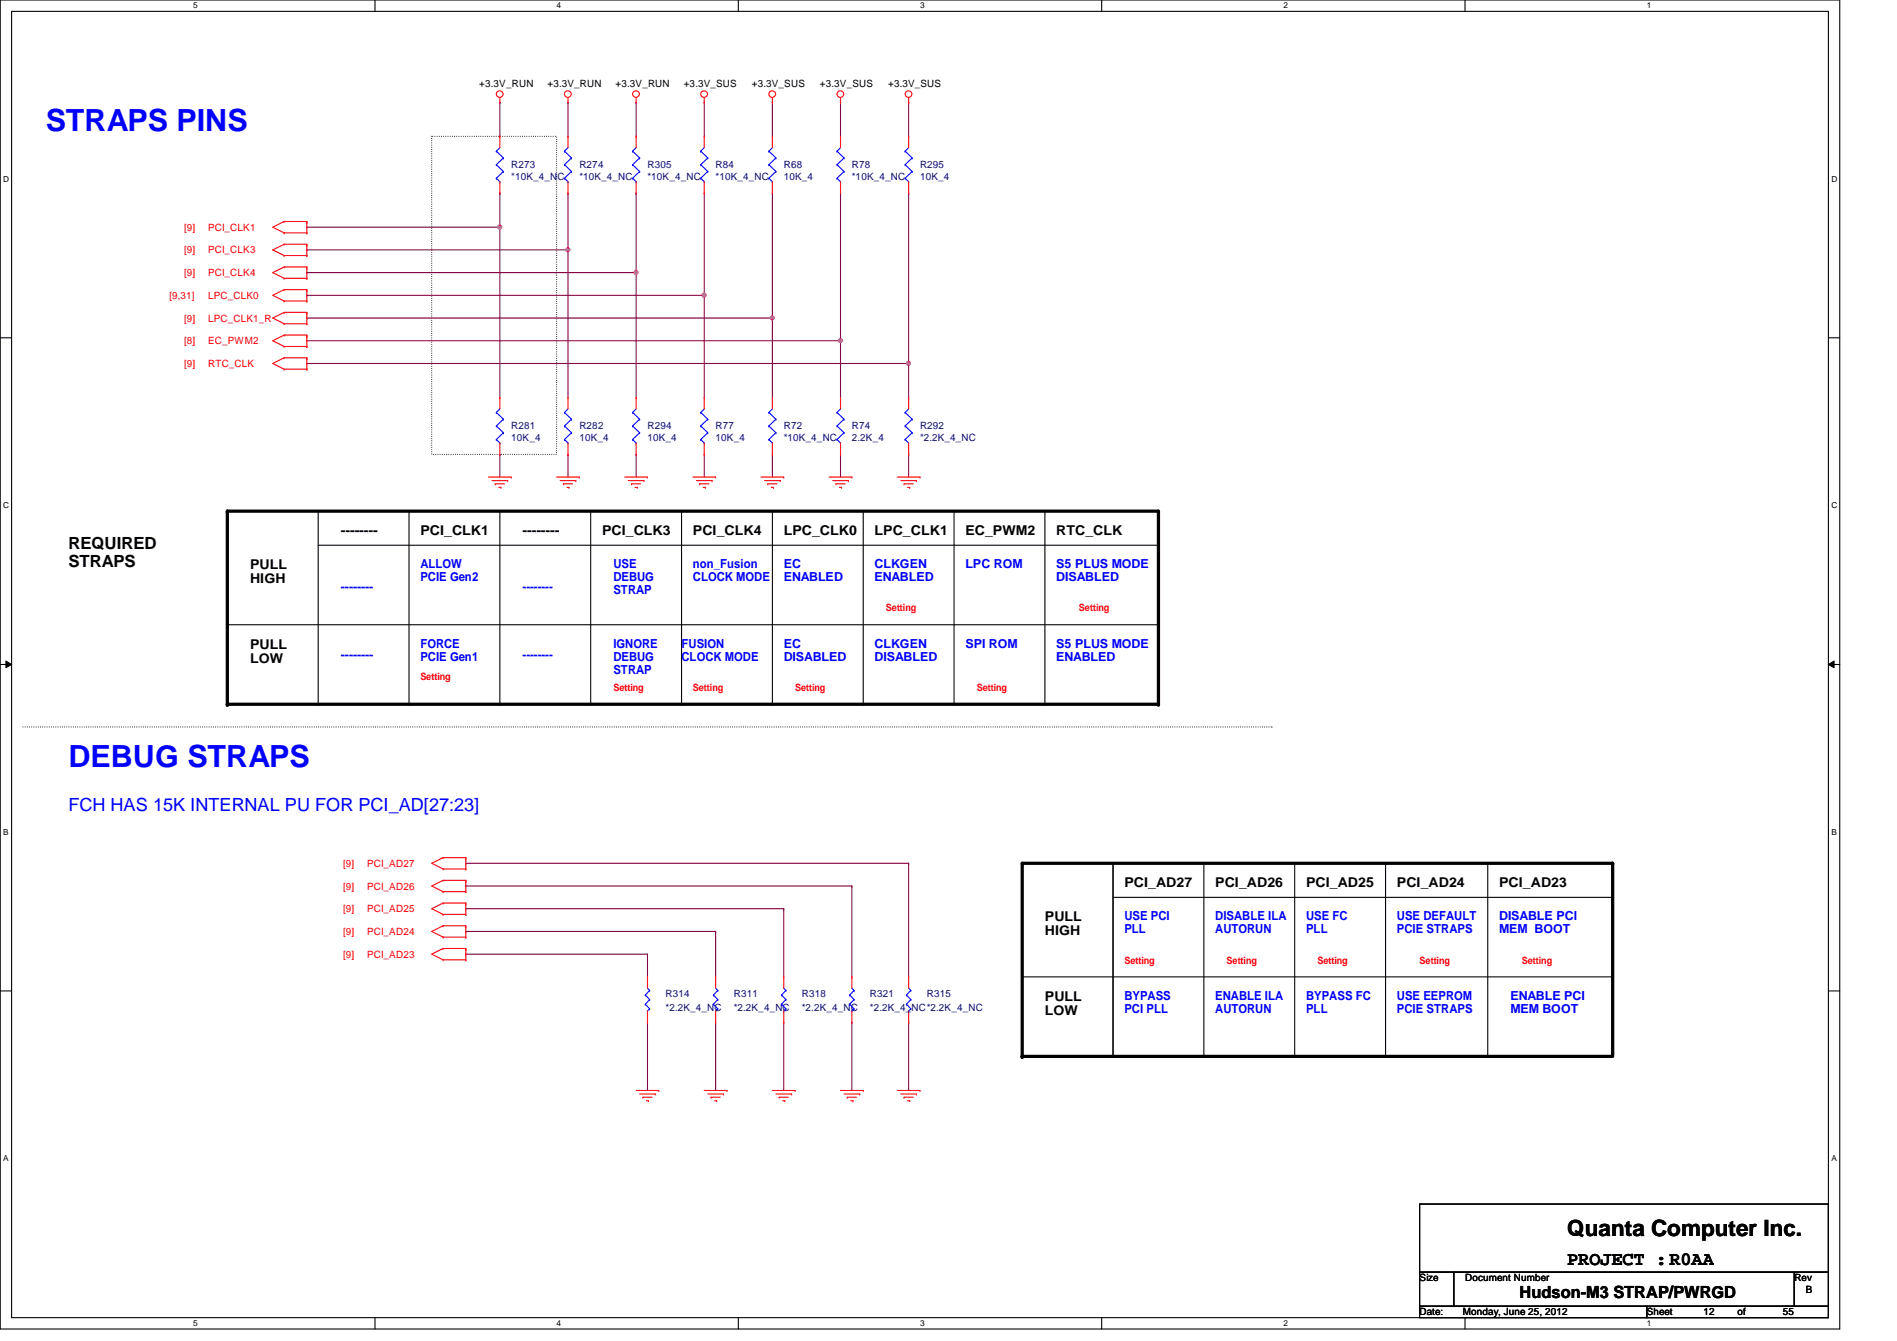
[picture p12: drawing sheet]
<svg xmlns="http://www.w3.org/2000/svg" width="297mm" height="210mm" viewBox="0 0 297 210" stroke-linecap="round" stroke-linejoin="round" font-family="sans-serif">
<path d="M0 0h288.1v208h-288.1zM1.8 1.8h284.5v204.4h-284.5z" fill="none" stroke="#000" stroke-width=".17"/>
<g fill="#fff">
<path d="M30.3 .2h.6v1.4h-.6z"/>
<path d="M30.3 206.4h.6v1.4h-.6z"/>
</g>
<path d="M58.7 0v1.8M58.7 206.2v1.8" fill="none" stroke="#000" stroke-width=".17"/>
<g fill="#fff">
<path d="M87.2 .2h.6v1.4h-.6z"/>
<path d="M87.2 206.4h.6v1.4h-.6z"/>
</g>
<path d="M115.6 0v1.8M115.6 206.2v1.8" fill="none" stroke="#000" stroke-width=".17"/>
<g fill="#fff">
<path d="M144.1 .2h.6v1.4h-.6z"/>
<path d="M144.1 206.4h.6v1.4h-.6z"/>
</g>
<path d="M172.5 0v1.8M172.5 206.2v1.8" fill="none" stroke="#000" stroke-width=".17"/>
<g fill="#fff">
<path d="M201 .2h.6v1.4h-.6z"/>
<path d="M201 206.4h.6v1.4h-.6z"/>
</g>
<path d="M229.4 0v1.8M229.4 206.2v1.8" fill="none" stroke="#000" stroke-width=".17"/>
<g fill="#fff">
<path d="M257.8 .2h.7v1.4h-.7z"/>
<path d="M257.8 206.4h.7v1.4h-.7z"/>
<path d="M.5 27.3h.9v1.4h-.9z"/>
<path d="M286.8 27.3h.9v1.4h-.9z"/>
<path d="M.5 78.4h.9v1.4h-.9z"/>
<path d="M286.8 78.4h.9v1.4h-.9z"/>
</g>
<path d="M0 52.9h1.8M286.3 52.9h1.8" fill="none" stroke="#000" stroke-width=".17"/>
<g fill="#fff">
<path d="M.5 129.5h.8v1.4h-.8z"/>
<path d="M286.8 129.5h.8v1.4h-.8z"/>
</g>
<path d="M0 104h1.8M286.3 104h1.8" fill="none" stroke="#000" stroke-width=".17"/>
<path d="M.9 103.5l.9 .5-.9 .5zM286.3 104l.9-.5v1z" fill="#000"/>
<path d="M.9 103.5l.9 .5-.9 .5zM286.3 104l.9-.5v1z" fill="none" stroke="#000" stroke-width=".16"/>
<g fill="#fff">
<path d="M.5 180.6h.8v1.4h-.8z"/>
<path d="M286.8 180.6h.8v1.4h-.8z"/>
</g>
<g fill="none" stroke="#000" stroke-width=".17">
<path d="M35.6 97.8h145.8M49.8 80v30.2M49.8 85.3h131.6M64 80v30.2M78.3 80v30.2M92.5 80v30.2M106.7 80v30.2M120.9 80v30.2M135.2 80v30.2M149.4 80v30.2M163.6 80v30.2M181.4 97.8h.1"/>
<path d="M181.4 85.3h.1M49.8 110.2h.1M64 110.2h.1M78.3 110.2h.1M92.5 110.2h.1M106.7 110.2h.1M120.9 110.2h.1M135.2 110.2h.1M149.4 110.2h.1M163.6 110.2h.1M160.1 135.1v30.3M174.3 135.1v30.3"/>
<path d="M188.5 135.1v30.3M202.7 135.1v30.3M217 135.1v30.3M233 135.1v30.3M0 155.1h1.8M160.1 152.9h92.4M174.3 140.5h78.2M252.5 152.9h.1M252.5 140.5h.1M286.3 155.1h1.8M160.1 165.4h.1M174.3 165.4h.1"/>
<path d="M188.5 165.4h.1M202.7 165.4h.1M217 165.4h.1M233 165.4h.1"/>
</g>
<path d="M35.6 80h145.8v30.2h-145.8zM252.5 165v-29.9h-92.4v30.3h92.4" fill="none" stroke="#000" stroke-width=".51"/>
<g fill="#000">
<circle cx="35.6" cy="80" r=".25"/>
<circle cx="35.6" cy="110.2" r=".25"/>
<circle cx="181.4" cy="110.2" r=".25"/>
<circle cx="252.5" cy="135.1" r=".25"/>
<circle cx="160.1" cy="165.4" r=".25"/>
<circle cx="252.5" cy="165" r=".25"/>
</g>
<path d="M67.6 21.3h19.6v49.8h-19.6zM3.6 113.8h195.6M199.2 113.8h.1" fill="none" stroke="#000" stroke-width=".17" stroke-dasharray="0 .3"/>
<g fill="none" stroke="#800040" stroke-width=".17">
<path d="M131.6 16h.1M131.6 16v5.3M142.3 16h.1M142.3 16v5.3M48 35.6h.1M48 35.6h30.3M78.3 35.6h.1M78.3 35.6v26.6M131.6 53.3h.1M131.6 53.3v8.9M142.3 56.9h.1M142.3 56.9v5.3"/>
<path d="M78.3 71.1h.1M78.3 71.1v3.6M131.6 71.1h.1M131.6 71.1v3.6M142.3 71.1h.1M142.3 71.1v3.6M72.9 135.1h.1M72.9 138.7h.1M72.9 135.1h69.4M72.9 138.7h60.5M133.4 138.7h.1M133.4 138.7v14.2"/>
<path d="M142.3 135.1h.1M142.3 135.1v17.8M72.9 145.8h.1M72.9 149.4h.1M72.9 142.2h.1M72.9 145.8h39.2M72.9 149.4h28.5M72.9 142.2h49.8M101.4 149.4h.1M101.4 149.4v3.5M112.1 145.8h.1M112.1 145.8v7.1"/>
<path d="M122.7 142.2h.1M122.7 142.2v10.7M101.4 160h.1M101.4 160v10.7M112.1 160h.1M112.1 160v10.7M122.7 160h.1M122.7 160v10.7M133.4 160h.1M133.4 160v10.7M142.3 160h.1M142.3 160v10.7"/>
</g>
<circle cx="78.2" cy="35.5" r=".32" fill="#f0f"/>
<circle cx="78.2" cy="35.5" r=".32" fill="none" stroke="#f0f" stroke-width=".17"/>
<path d="M78.3 16h.1M78.3 16v5.3M48 39.1h.1M48 39.1h40.9M78.3 30.2h.1M78.3 30.2v5.4" fill="none" stroke="#800040" stroke-width=".17"/>
<circle cx="88.9" cy="39.1" r=".32" fill="#f0f"/>
<circle cx="88.9" cy="39.1" r=".32" fill="none" stroke="#f0f" stroke-width=".17"/>
<g fill="none" stroke="#800040" stroke-width=".17">
<path d="M88.9 16h.1M88.9 16v5.3M88.9 39.1h.1M88.9 39.1v23.1M110.3 30.2h.1M110.3 30.2v16h-62.3M48 42.7h.1M48 46.2h.1M48 49.8h.1M48 42.7h51.6M48 49.8h72.9M88.9 71.1h.1"/>
<path d="M88.9 71.1v3.6"/>
</g>
<circle cx="120.9" cy="49.8" r=".32" fill="#f0f"/>
<circle cx="120.9" cy="49.8" r=".32" fill="none" stroke="#f0f" stroke-width=".17"/>
<path d="M48 53.3h.1M48 53.3h83.6" fill="none" stroke="#800040" stroke-width=".17"/>
<circle cx="131.6" cy="53.3" r=".32" fill="#f0f"/>
<circle cx="131.6" cy="53.3" r=".32" fill="none" stroke="#f0f" stroke-width=".17"/>
<path d="M48 56.9h.1M48 56.9h94.3" fill="none" stroke="#800040" stroke-width=".17"/>
<circle cx="142.3" cy="56.9" r=".32" fill="#f0f"/>
<circle cx="142.3" cy="56.9" r=".32" fill="none" stroke="#f0f" stroke-width=".17"/>
<path d="M99.6 42.7h.1M99.6 42.7v19.5M99.6 71.1h.1M99.6 71.1v3.6" fill="none" stroke="#800040" stroke-width=".17"/>
<circle cx="99.6" cy="42.6" r=".32" fill="#f0f"/>
<circle cx="99.6" cy="42.6" r=".32" fill="none" stroke="#f0f" stroke-width=".17"/>
<path d="M99.6 16h.1M99.6 16v5.3M110.3 46.2h.1M110.3 46.2v16M110.3 71.1h.1M110.3 71.1v3.6" fill="none" stroke="#800040" stroke-width=".17"/>
<circle cx="110.3" cy="46.2" r=".32" fill="#f0f"/>
<circle cx="110.3" cy="46.2" r=".32" fill="none" stroke="#f0f" stroke-width=".17"/>
<g fill="none" stroke="#800040" stroke-width=".17">
<path d="M110.3 16h.1M110.3 16v5.3M120.9 16h.1M120.9 16v5.3M88.9 30.2h.1M88.9 30.2v8.9M99.6 30.2h.1M99.6 30.2v12.5M120.9 30.2h.1M120.9 30.2v32M131.6 30.2h.1M131.6 30.2v23.1"/>
<path d="M142.3 30.2h.1M142.3 30.2v26.7M120.9 49.8h.1M120.9 71.1h.1M120.9 71.1v3.6"/>
</g>
<g fill="none" stroke="#f00" stroke-width=".17">
<path d="M78.3 16h.1M78.3 15.3v.7M88.9 16h.1M88.9 15.3v.7M99.6 16h.1M99.6 15.3v.7M110.3 16h.1M110.3 15.3v.7M120.9 16h.1M120.9 15.3v.7M131.6 16h.1M131.6 15.3v.7"/>
<path d="M142.3 16h.1M142.3 15.3v.7M44.5 34.7h.1M44.5 36.4h.1M44.5 38.2h.1M44.5 34.7l-1.8 .9 1.8 .8M44.5 34.7h3.5M44.5 36.4h3.5M44.5 38.2l-1.8 .9 1.8 .9M44.5 38.2h3.5M48 34.7h.1M48 36.4h.1"/>
<path d="M48 34.8h.1M48 38.2h.1M48 38.4h.1M48 34.7v1.7M48 38.2v1.8M78.3 21.3h.1M78.3 30.2h.1M78.3 21.3v1.8M78.3 28.4v1.8M88.9 21.3h.1M88.9 30.2h.1M88.9 21.3v1.8"/>
<path d="M88.9 28.4v1.8M99.6 21.3h.1M99.6 30.2h.1M99.6 21.3v1.8M99.6 28.4v1.8M110.3 21.3h.1M110.3 30.2h.1M110.3 21.3v1.8M110.3 28.4v1.8M120.9 21.3h.1M120.9 30.2h.1M120.9 21.3v1.8"/>
<path d="M120.9 28.4v1.8M131.6 21.3h.1M131.6 30.2h.1M131.6 21.3v1.8M131.6 28.4v1.8M142.3 21.3h.1M142.3 30.2h.1M142.3 21.3v1.8M142.3 28.4v1.8M44.5 40h.1M44.5 41.8h.1M44.5 43.6h.1"/>
<path d="M44.5 45.3h.1M44.5 47.1h.1M44.5 48.9h.1M44.5 50.7h.1M44.5 52.5h.1M44.5 54.2h.1M44.5 56h.1M44.5 57.8h.1M44.5 40h3.5M44.5 41.8l-1.8 .9 1.8 .9M44.5 41.8h3.5M44.5 43.6h3.5"/>
<path d="M44.5 45.3l-1.8 .9 1.8 .9M44.5 45.3h3.5M44.5 47.1h3.5M44.5 48.9l-1.8 .9 1.8 .9M44.5 48.9h3.5M44.5 50.7h3.5M44.5 52.5l-1.8 .8 1.8 .9M44.5 52.5h3.5M44.5 54.2h3.5M44.5 56l-1.8 .9 1.8 .9M44.5 56h3.5M44.5 57.8h3.5"/>
<path d="M48 40h.1M48 41.8h.1M48 43.6h.1M48 42h.1M48 45.3h.1M48 47.1h.1M48 45.5h.1M48 48.9h.1M48 50.7h.1M48 49.1h.1M48 52.5h.1M48 54.2h.1"/>
<path d="M48 52.6h.1M48 56h.1M48 57.8h.1M48 56.2h.1M48 41.8v1.8M48 45.3v1.8M48 48.9v1.8M48 52.5v1.7M48 56v1.8M76.5 74.7h3.5M77 75.2h2.5M77.6 75.7h.1"/>
<path d="M77.6 75.7h1.4M78.1 76.3h.3M78.3 62.2h.1M78.3 71.1h.1M78.3 62.2v1.8M78.3 69.3v1.8M78.4 76.3h.1M79.5 75.2h.1M80 74.7h.1M87.2 74.7h3.5M87.7 75.2h2.5M88.2 75.7h.1"/>
<path d="M88.2 75.7h1.5M88.8 76.3h.3M88.9 62.2h.1M88.9 71.1h.1M88.9 62.2v1.8M88.9 69.3v1.8M89.1 76.3h.1M90.2 75.2h.1M90.7 74.7h.1M97.8 74.7h3.6M98.4 75.2h2.4M98.9 75.7h.1"/>
<path d="M98.9 75.7h1.4M99.4 76.3h.4M99.6 62.2h.1M99.6 71.1h.1M99.6 62.2v1.8M99.6 69.3v1.8M99.8 76.3h.1M100.8 75.2h.1M101.4 74.7h.1M108.5 74.7h3.6M109 75.2h2.5M109.6 75.7h.1"/>
<path d="M109.6 75.7h1.4M110.1 76.3h.3M110.3 62.2h.1M110.3 71.1h.1M110.3 62.2v1.8M110.3 69.3v1.8M110.4 76.3h.1M111.5 75.2h.1M112.1 74.7h.1M119.2 74.7h3.5M119.7 75.2h2.5M120.2 75.7h.1"/>
<path d="M120.2 75.7h1.5M120.8 76.3h.3M120.9 62.2h.1M120.9 71.1h.1M120.9 62.2v1.8M120.9 69.3v1.8M121.1 76.3h.1M122.2 75.2h.1M122.7 74.7h.1M129.8 74.7h3.6M130.4 75.2h2.4M130.9 75.7h.1"/>
<path d="M130.9 75.7h1.4M131.4 76.3h.4M131.6 62.2h.1M131.6 71.1h.1M131.6 62.2v1.8M131.6 69.3v1.8M131.8 76.3h.1M132.8 75.2h.1M133.4 74.7h.1M140.5 74.7h3.6M141.1 75.2h2.4M141.6 75.7h.1"/>
<path d="M141.6 75.7h1.4M142.1 76.3h.3M142.3 62.2h.1M142.3 71.1h.1M142.3 62.2v1.8M142.3 69.3v1.8M142.4 76.3h.1M143.5 75.2h.1M144.1 74.7h.1M69.4 134.2h.1M69.4 136h.1M69.4 137.8h.1"/>
<path d="M69.4 139.6h.1M69.4 134.2l-1.8 .9 1.8 .9M69.4 134.2h3.5M69.4 136h3.5M69.4 137.8l-1.8 .9 1.8 .9M69.4 137.8h3.5M69.4 139.6h3.5M72.9 134.2h.1M72.9 136h.1M72.9 134.4h.1M72.9 137.8h.1M72.9 139.6h.1"/>
<path d="M72.9 138h.1M72.9 134.2v1.8M72.9 137.8v1.8M69.4 141.4h.1M69.4 143.1h.1M69.4 144.9h.1M69.4 146.7h.1M69.4 148.5h.1M69.4 150.2h.1M69.4 141.4l-1.8 .8 1.8 .9M69.4 141.4h3.5M69.4 143.1h3.5"/>
<path d="M69.4 144.9l-1.8 .9 1.8 .9M69.4 144.9h3.5M69.4 146.7h3.5M69.4 148.5l-1.8 .9 1.8 .8M69.4 148.5h3.5M69.4 150.2h3.5M72.9 141.4h.1M72.9 143.1h.1M72.9 141.5h.1M72.9 144.9h.1M72.9 146.7h.1M72.9 145.1h.1"/>
<path d="M72.9 148.5h.1M72.9 150.2h.1M72.9 148.6h.1M72.9 141.4v1.7M72.9 144.9v1.8M72.9 148.5v1.7M101.4 152.9h.1M101.4 152.9v1.8M101.4 158.2v1.8M112.1 152.9h.1M112.1 152.9v1.8M112.1 158.2v1.8"/>
<path d="M122.7 152.9h.1M122.7 152.9v1.8M122.7 158.2v1.8M133.4 152.9h.1M133.4 152.9v1.8M133.4 158.2v1.8M142.3 152.9h.1M142.3 152.9v1.8M142.3 158.2v1.8M99.6 170.7h3.6M100.2 171.2h2.4M100.7 171.7h.1"/>
<path d="M100.7 171.7h1.4M101.2 172.3h.4M101.4 160h.1M101.6 172.3h.1M102.6 171.2h.1M103.2 170.7h.1M110.3 170.7h3.5M110.8 171.2h2.5M111.3 171.7h.1M111.3 171.7h1.5M111.9 172.3h.3M112.1 160h.1"/>
<path d="M112.2 172.3h.1M113.3 171.2h.1M113.8 170.7h.1M120.9 170.7h3.6M121.5 171.2h2.4M122 171.7h.1M122 171.7h1.4M122.6 172.3h.3M122.7 160h.1M122.9 172.3h.1M123.9 171.2h.1M124.5 170.7h.1"/>
<path d="M131.6 170.7h3.6M132.2 171.2h2.4M132.7 171.7h.1M132.7 171.7h1.4M133.2 172.3h.4M133.4 160h.1M133.6 172.3h.1M134.6 171.2h.1M135.2 170.7h.1M140.5 170.7h3.6M141.1 171.2h2.4M141.6 171.7h.1"/>
<path d="M141.6 171.7h1.4M142.1 172.3h.3M142.3 160h.1M142.4 172.3h.1M143.5 171.2h.1M144.1 170.7h.1"/>
<circle cx="78.3" cy="14.7" r=".52"/>
<circle cx="88.9" cy="14.7" r=".52"/>
<circle cx="99.6" cy="14.7" r=".52"/>
<circle cx="110.3" cy="14.7" r=".52"/>
<circle cx="120.9" cy="14.7" r=".52"/>
<circle cx="131.6" cy="14.7" r=".52"/>
<circle cx="142.3" cy="14.7" r=".52"/>
</g>
<path d="M222.3 188.5h64v10.6h-64zM222.3 199.1h5.3v5.4h-5.3zM227.6 199.1h53.4v5.4h-53.4zM281 199.1h5.3v5.4h-5.3zM222.3 204.5h35.5v1.7h-35.5zM257.8 204.5h28.5v1.7h-28.5z" fill="none" stroke="#000" stroke-width=".17"/>
<g fill="none" stroke="#00f" stroke-width=".17">
<path d="M77.7 23.7h.1M77.7 25.8h.1M77.7 27.9h.1M77.7 23.7l1.1 1M77.7 25.8l1.1 1M77.7 27.9l.6 .5M78.3 28.4h.1M78.3 23.1l-.6 .6M78.8 24.7h.1M78.8 26.8h.1M78.8 24.7l-1.1 1.1M78.8 26.8l-1.1 1.1"/>
<path d="M88.4 23.7h.1M88.4 25.8h.1M88.4 27.9h.1M88.4 25.8l1.1 1M88.4 23.7l1.1 1M88.4 27.9l.5 .5M88.9 28.4h.1M88.9 23.1l-.5 .6M89.5 24.7h.1M89.5 26.8h.1M89.5 24.7l-1.1 1.1M89.5 26.8l-1.1 1.1"/>
<path d="M99.1 23.7h.1M99.1 25.8h.1M99.1 27.9h.1M99.1 23.7l1.1 1M99.1 25.8l1.1 1M99.1 27.9l.5 .5M99.6 28.4h.1M99.6 23.1l-.5 .6M100.2 24.7h.1M100.2 26.8h.1M100.2 24.7l-1.1 1.1M100.2 26.8l-1.1 1.1"/>
<path d="M109.7 23.7h.1M109.7 25.8h.1M109.7 27.9h.1M109.7 23.7l1.1 1M109.7 25.8l1.1 1M109.7 27.9l.6 .5M110.3 28.4h.1M110.3 23.1l-.6 .6M110.8 24.7h.1M110.8 26.8h.1M110.8 24.7l-1.1 1.1M110.8 26.8l-1.1 1.1"/>
<path d="M120.4 23.7h.1M120.4 25.8h.1M120.4 27.9h.1M120.4 23.7l1.1 1M120.4 25.8l1.1 1M120.4 27.9l.5 .5M120.9 28.4h.1M120.9 23.1l-.5 .6M121.5 24.7h.1M121.5 26.8h.1M121.5 24.7l-1.1 1.1M121.5 26.8l-1.1 1.1"/>
<path d="M131.1 23.7h.1M131.1 25.8h.1M131.1 27.9h.1M131.1 23.7l1.1 1M131.1 25.8l1.1 1M131.1 27.9l.5 .5M131.6 28.4h.1M131.6 23.1l-.5 .6M132.2 24.7h.1M132.2 26.8h.1M132.2 24.7l-1.1 1.1M132.2 26.8l-1.1 1.1"/>
<path d="M141.7 23.7h.1M141.7 25.8h.1M141.7 27.9h.1M141.7 23.7l1.1 1M141.7 25.8l1.1 1M141.7 27.9l.6 .5M142.3 28.4h.1M142.3 23.1l-.6 .6M142.8 24.7h.1M142.8 26.8h.1M142.8 24.7l-1.1 1.1M142.8 26.8l-1.1 1.1"/>
<path d="M77.7 64.6h.1M77.7 66.7h.1M77.7 68.8h.1M77.7 64.6l1.1 1M77.7 66.7l1.1 1M77.7 68.8l.6 .5M78.3 69.3h.1M78.3 64l-.6 .6M78.8 65.6h.1M78.8 67.7h.1M78.8 65.6l-1.1 1.1M78.8 67.7l-1.1 1.1"/>
<path d="M88.4 64.6h.1M88.4 66.7h.1M88.4 68.8h.1M88.4 64.6l1.1 1M88.4 66.7l1.1 1M88.4 68.8l.5 .5M88.9 69.3h.1M88.9 64l-.5 .6M89.5 65.6h.1M89.5 67.7h.1M89.5 65.6l-1.1 1.1M89.5 67.7l-1.1 1.1"/>
<path d="M99.1 64.6h.1M99.1 66.7h.1M99.1 68.8h.1M99.1 64.6l1.1 1M99.1 66.7l1.1 1M99.1 68.8l.5 .5M99.6 69.3h.1M99.6 64l-.5 .6M100.2 65.6h.1M100.2 67.7h.1M100.2 65.6l-1.1 1.1M100.2 67.7l-1.1 1.1"/>
<path d="M109.7 64.6h.1M109.7 66.7h.1M109.7 68.8h.1M109.7 64.6l1.1 1M109.7 66.7l1.1 1M109.7 68.8l.6 .5M110.3 69.3h.1M110.3 64l-.6 .6M110.8 65.6h.1M110.8 67.7h.1M110.8 65.6l-1.1 1.1M110.8 67.7l-1.1 1.1"/>
<path d="M120.4 64.6h.1M120.4 66.7h.1M120.4 68.8h.1M120.4 64.6l1.1 1M120.4 66.7l1.1 1M120.4 68.8l.5 .5M120.9 69.3h.1M120.9 64l-.5 .6M121.5 65.6h.1M121.5 67.7h.1M121.5 65.6l-1.1 1.1M121.5 67.7l-1.1 1.1"/>
<path d="M131.1 64.6h.1M131.1 66.7h.1M131.1 68.8h.1M131.1 64.6l1.1 1M131.1 66.7l1.1 1M131.1 68.8l.5 .5M131.6 69.3h.1M131.6 64l-.5 .6M132.2 65.6h.1M132.2 67.7h.1M132.2 65.6l-1.1 1.1M132.2 67.7l-1.1 1.1"/>
<path d="M141.7 64.6h.1M141.7 66.7h.1M141.7 68.8h.1M141.7 64.6l1.1 1M141.7 66.7l1.1 1M141.7 68.8l.6 .5M142.3 69.3h.1M142.3 64l-.6 .6M142.8 65.6h.1M142.8 67.7h.1M142.8 65.6l-1.1 1.1M142.8 67.7l-1.1 1.1"/>
<path d="M101 155.7h.1M101 157.2h.1M101 155.7l.7 .8M101 157.2l.7 .7M101.4 158.2h.1M101.4 154.7l.3 .3M101.7 155h.1M101.7 156.5h.1M101.7 157.9h.1M101.7 155l-.7 .7M101.7 156.5l-.7 .7M101.7 157.9l-.3 .3"/>
<path d="M111.7 155.7h.1M111.7 157.2h.1M111.7 155.7l.7 .8M111.7 157.2l.7 .7M112.1 158.2h.1M112.1 154.7l.3 .3M112.4 155h.1M112.4 156.5h.1M112.4 157.9h.1M112.4 155l-.7 .7M112.4 156.5l-.7 .7M112.4 157.9l-.3 .3"/>
<path d="M122.4 155.7h.1M122.4 157.2h.1M122.4 155.7l.7 .8M122.4 157.2l.7 .7M122.7 158.2h.1M122.7 154.7l.4 .3M123.1 155h.1M123.1 156.5h.1M123.1 157.9h.1M123.1 155l-.7 .7M123.1 156.5l-.7 .7M123.1 157.9l-.4 .3"/>
<path d="M133.1 155.7h.1M133.1 157.2h.1M133.1 155.7l.6 .8M133.1 157.2l.6 .7M133.4 158.2h.1M133.4 154.7l.3 .3M133.7 155h.1M133.7 156.5h.1M133.7 157.9h.1M133.7 155l-.6 .7M133.7 156.5l-.6 .7M133.7 157.9l-.3 .3"/>
<path d="M141.9 155.7h.1M141.9 157.2h.1M141.9 155.7l.7 .8M141.9 157.2l.7 .7M142.3 158.2h.1M142.3 154.7l.3 .3M142.6 155h.1M142.6 156.5h.1M142.6 157.9h.1M142.6 155l-.7 .7M142.6 156.5l-.7 .7M142.6 157.9l-.3 .3"/>
</g>
<circle cx="78.2" cy="35.5" r=".32" fill="#f0f"/>
<circle cx="78.2" cy="35.5" r=".32" fill="none" stroke="#f0f" stroke-width=".17"/>
<circle cx="88.9" cy="39.1" r=".32" fill="#f0f"/>
<circle cx="88.9" cy="39.1" r=".32" fill="none" stroke="#f0f" stroke-width=".17"/>
<circle cx="120.9" cy="49.8" r=".32" fill="#f0f"/>
<circle cx="120.9" cy="49.8" r=".32" fill="none" stroke="#f0f" stroke-width=".17"/>
<circle cx="131.6" cy="53.3" r=".32" fill="#f0f"/>
<circle cx="131.6" cy="53.3" r=".32" fill="none" stroke="#f0f" stroke-width=".17"/>
<circle cx="142.3" cy="56.9" r=".32" fill="#f0f"/>
<circle cx="142.3" cy="56.9" r=".32" fill="none" stroke="#f0f" stroke-width=".17"/>
<circle cx="99.6" cy="42.6" r=".32" fill="#f0f"/>
<circle cx="99.6" cy="42.6" r=".32" fill="none" stroke="#f0f" stroke-width=".17"/>
<circle cx="110.3" cy="46.2" r=".32" fill="#f0f"/>
<circle cx="110.3" cy="46.2" r=".32" fill="none" stroke="#f0f" stroke-width=".17"/>
<g font-size="4.8" fill="#00f">
<text x="7.2" y="20.4">STRAPS PINS</text>
<text x="10.7" y="120">DEBUG STRAPS</text>
</g>
<text font-size="3.5" x="245.4" y="193.5">Quanta Computer Inc.</text>
<text font-size="3" x="245.4" y="198.1">PROJECT :R0AA</text>
<text font-size="2.8" fill="#00f" x="10.7" y="127">FCH HAS 15K INTERNAL PU FOR PCI_AD[27:23]</text>
<g font-size="2.6">
<text x="10.7" y="86">REQUIRED</text>
<text x="10.7" y="88.7">STRAPS</text>
<text x="238" y="203.2">Hudson-M3 STRAP/PWRGD</text>
</g>
<g font-size="2.1">
<text x="53.4" y="83.8">--------</text>
<text x="65.8" y="83.8">PCI_CLK1</text>
<text x="81.8" y="83.8">--------</text>
<text x="94.3" y="83.8">PCI_CLK3</text>
<text x="108.5" y="83.8">PCI_CLK4</text>
<text x="122.7" y="83.8">LPC_CLK0</text>
<text x="136.9" y="83.8">LPC_CLK1</text>
<text x="151.2" y="83.8">EC_PWM2</text>
<text x="165.4" y="83.8">RTC_CLK</text>
<text x="39.2" y="89.1">PULL</text>
<text x="39.2" y="91.3">HIGH</text>
<text x="39.2" y="101.6">PULL</text>
<text x="39.2" y="103.8">LOW</text>
<text x="176.1" y="138.9">PCI_AD27</text>
<text x="190.3" y="138.9">PCI_AD26</text>
<text x="204.5" y="138.9">PCI_AD25</text>
<text x="218.7" y="138.9">PCI_AD24</text>
<text x="234.7" y="138.9">PCI_AD23</text>
<text x="163.6" y="144.2">PULL</text>
<text x="163.6" y="146.4">HIGH</text>
<text x="163.6" y="156.7">PULL</text>
<text x="163.6" y="158.9">LOW</text>
</g>
<g font-size="1.9" fill="#00f">
<text x="65.8" y="88.9">ALLOW</text>
<text x="96.1" y="88.9">USE</text>
<text x="108.5" y="88.9">non_Fusion</text>
<text x="122.7" y="88.9">EC</text>
<text x="136.9" y="88.9">CLKGEN</text>
<text x="151.2" y="88.9">LPC ROM</text>
<text x="165.4" y="88.9">S5 PLUS MODE</text>
<text x="53.4" y="92.5">--------</text>
<text x="65.8" y="91">PCIE Gen2</text>
<text x="81.8" y="92.5">--------</text>
<text x="96.1" y="91">DEBUG</text>
<text x="96.1" y="93">STRAP</text>
<text x="108.5" y="91">CLOCK MODE</text>
<text x="122.7" y="91">ENABLED</text>
<text x="136.9" y="91">ENABLED</text>
<text x="165.4" y="91">DISABLED</text>
<text x="65.8" y="101.4">FORCE</text>
<text x="96.1" y="101.4">IGNORE</text>
<text x="106.7" y="101.4">FUSION</text>
<text x="122.7" y="101.4">EC</text>
<text x="136.9" y="101.4">CLKGEN</text>
<text x="151.2" y="101.4">SPI ROM</text>
<text x="165.4" y="101.4">S5 PLUS MODE</text>
<text x="53.4" y="103.2">--------</text>
<text x="65.8" y="103.4">PCIE Gen1</text>
<text x="81.8" y="103.2">--------</text>
<text x="96.1" y="103.4">DEBUG</text>
<text x="96.1" y="105.5">STRAP</text>
<text x="106.7" y="103.4">CLOCK MODE</text>
<text x="122.7" y="103.4">DISABLED</text>
<text x="136.9" y="103.4">DISABLED</text>
<text x="165.4" y="103.4">ENABLED</text>
<text x="176.1" y="144.1">USE PCI</text>
<text x="176.1" y="146.1">PLL</text>
<text x="190.3" y="144.1">DISABLE ILA</text>
<text x="190.3" y="146.1">AUTORUN</text>
<text x="204.5" y="144.1">USE FC</text>
<text x="204.5" y="146.1">PLL</text>
<text x="218.7" y="144.1">USE DEFAULT</text>
<text x="218.7" y="146.1">PCIE STRAPS</text>
<text x="234.7" y="144.1">DISABLE PCI</text>
<text x="234.7" y="146.1">MEM BOOT</text>
<text x="176.1" y="156.5">BYPASS</text>
<text x="176.1" y="158.5">PCI PLL</text>
<text x="190.3" y="156.5">ENABLE ILA</text>
<text x="190.3" y="158.5">AUTORUN</text>
<text x="204.5" y="156.5">BYPASS FC</text>
<text x="204.5" y="158.5">PLL</text>
<text x="218.7" y="156.5">USE EEPROM</text>
<text x="218.7" y="158.5">PCIE STRAPS</text>
<text x="236.5" y="156.5">ENABLE PCI</text>
<text x="236.5" y="158.5">MEM BOOT</text>
</g>
<g font-size="1.6">
<text x="75.1" y="13.5">+3.3V_RUN</text>
<text x="85.7" y="13.5">+3.3V_RUN</text>
<text x="96.4" y="13.5">+3.3V_RUN</text>
<text x="107.1" y="13.5">+3.3V_SUS</text>
<text x="117.7" y="13.5">+3.3V_SUS</text>
<text x="128.4" y="13.5">+3.3V_SUS</text>
<text x="139.1" y="13.5">+3.3V_SUS</text>
<text x="222.3" y="200.6">Size</text>
<text x="229.4" y="200.6">Document Number</text>
<text x="281" y="200.6">Rev</text>
<text x="282.7" y="202.4">B</text>
<text x="222.3" y="205.9">Date:</text>
<text x="229.1" y="205.9">Monday, June 25, 2012</text>
<text x="257.8" y="205.9">Sheet</text>
<text x="266.7" y="205.9">12</text>
<text x="272.1" y="205.9">of</text>
<text x="279.2" y="205.9">55</text>
</g>
<g font-size="1.6" fill="#000080">
<text x="80" y="26.3">R273</text>
<text x="80" y="28.1">*10K_4_NC</text>
<text x="90.7" y="26.3">R274</text>
<text x="90.7" y="28.1">*10K_4_NC</text>
<text x="101.4" y="26.3">R305</text>
<text x="101.4" y="28.1">*10K_4_NC</text>
<text x="112.1" y="26.3">R84</text>
<text x="112.1" y="28.1">*10K_4_NC</text>
<text x="122.7" y="26.3">R68</text>
<text x="122.7" y="28.1">10K_4</text>
<text x="133.4" y="26.3">R78</text>
<text x="133.4" y="28.1">*10K_4_NC</text>
<text x="144.1" y="26.3">R295</text>
<text x="144.1" y="28.1">10K_4</text>
<text x="80" y="67.2">R281</text>
<text x="80" y="69">10K_4</text>
<text x="90.7" y="67.2">R282</text>
<text x="90.7" y="69">10K_4</text>
<text x="101.4" y="67.2">R294</text>
<text x="101.4" y="69">10K_4</text>
<text x="112.1" y="67.2">R77</text>
<text x="112.1" y="69">10K_4</text>
<text x="122.7" y="67.2">R72</text>
<text x="122.7" y="69">*10K_4_NC</text>
<text x="133.4" y="67.2">R74</text>
<text x="133.4" y="69">2.2K_4</text>
<text x="144.1" y="67.2">R292</text>
<text x="144.1" y="69">*2.2K_4_NC</text>
<text x="104.2" y="156.1">R314</text>
<text x="104.2" y="158.2">*2.2K_4_NC</text>
<text x="114.9" y="156.1">R311</text>
<text x="114.9" y="158.2">*2.2K_4_NC</text>
<text x="125.6" y="156.1">R318</text>
<text x="125.6" y="158.2">*2.2K_4_NC</text>
<text x="136.2" y="156.1">R321</text>
<text x="136.2" y="158.2">*2.2K_4_NC*2.2K_4_NC</text>
<text x="145.1" y="156.1">R315</text>
</g>
<g font-size="1.6" fill="#f00">
<text x="28.8" y="36.1">[9]</text>
<text x="28.8" y="39.7">[9]</text>
<text x="32.6" y="36.1">PCI_CLK1</text>
<text x="32.6" y="39.7">PCI_CLK3</text>
<text x="26.5" y="46.8">[9,31]</text>
<text x="28.8" y="43.2">[9]</text>
<text x="32.6" y="43.2">PCI_CLK4</text>
<text x="32.6" y="46.8">LPC_CLK0</text>
<text x="28.8" y="50.3">[9]</text>
<text x="28.8" y="53.9">[8]</text>
<text x="32.6" y="50.3">LPC_CLK1_R</text>
<text x="32.6" y="53.9">EC_PWM2</text>
<text x="28.8" y="57.4">[9]</text>
<text x="32.6" y="57.4">RTC_CLK</text>
<text x="138.7" y="95.7">Setting</text>
<text x="168.9" y="95.7">Setting</text>
<text x="65.8" y="106.4">Setting</text>
<text x="96.1" y="108.2">Setting</text>
<text x="108.5" y="108.2">Setting</text>
<text x="124.5" y="108.2">Setting</text>
<text x="152.9" y="108.2">Setting</text>
<text x="53.7" y="135.7">[9]</text>
<text x="57.5" y="135.7">PCI_AD27</text>
<text x="53.7" y="139.2">[9]</text>
<text x="53.7" y="142.8">[9]</text>
<text x="57.5" y="139.2">PCI_AD26</text>
<text x="57.5" y="142.8">PCI_AD25</text>
<text x="53.7" y="146.3">[9]</text>
<text x="53.7" y="149.9">[9]</text>
<text x="57.5" y="146.3">PCI_AD24</text>
<text x="57.5" y="149.9">PCI_AD23</text>
<text x="176.1" y="150.8">Setting</text>
<text x="192.1" y="150.8">Setting</text>
<text x="206.3" y="150.8">Setting</text>
<text x="222.3" y="150.8">Setting</text>
<text x="238.3" y="150.8">Setting</text>
</g>
<g font-size="1.3">
<text x="30.3" y="1.3">5</text>
<text x="87.2" y="1.3">4</text>
<text x="144.1" y="1.3">3</text>
<text x="201" y="1.3">2</text>
<text x="257.8" y="1.3">1</text>
<text x=".5" y="28.4">D</text>
<text x="286.8" y="28.4">D</text>
<text x=".5" y="79.5">C</text>
<text x="286.8" y="79.5">C</text>
<text x=".5" y="130.7">B</text>
<text x="286.8" y="130.7">B</text>
<text x=".5" y="181.8">A</text>
<text x="286.8" y="181.8">A</text>
<text x="30.3" y="207.6">5</text>
<text x="87.2" y="207.6">4</text>
<text x="144.1" y="207.6">3</text>
<text x="201" y="207.6">2</text>
<text x="257.8" y="207.6">1</text>
</g>
</svg>
